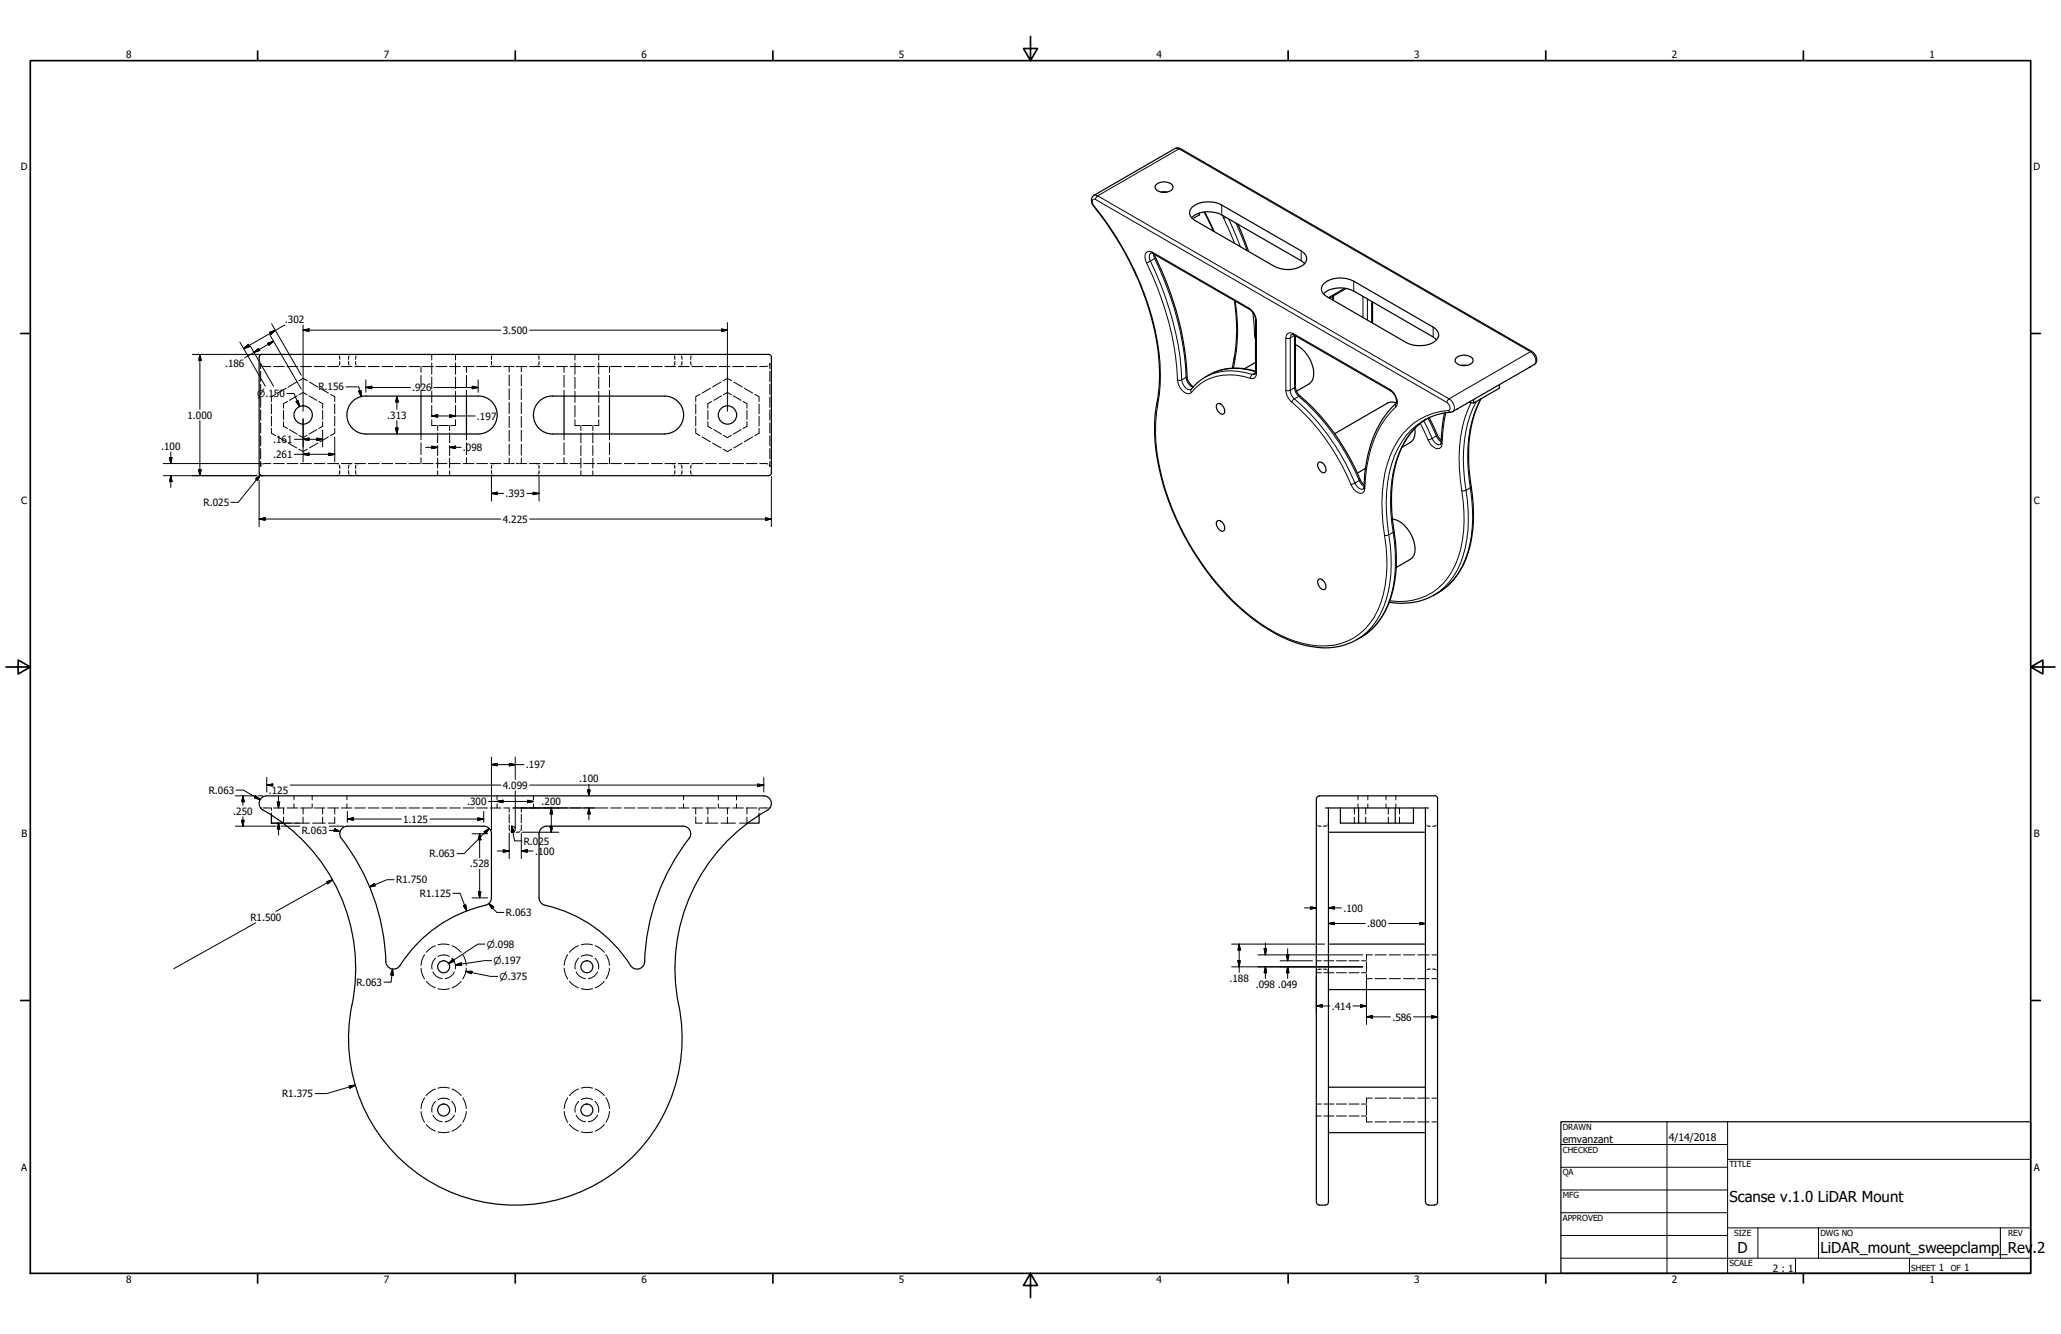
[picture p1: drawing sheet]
<svg xmlns="http://www.w3.org/2000/svg" width="864mm" height="559mm" viewBox="0 0 864 559" stroke-linecap="round" stroke-linejoin="round" font-family="sans-serif">
<!-- layer: Hidden (ANSI) -->
<g fill="none" stroke="#000" stroke-width=".42">
<path d="M109.2 155.5v4.3M109.5 152.9l-.3-.6v2.1M110 153.4l.9 .1M111.1 153.5h2.4M114.6 153.5h4.5M120.3 153.5h4.5M125.2 159.5l1.8-1 1.8 1M125.9 153.5h4.6M131.6 153.5h4.5M137.3 153.5h4.6M141.1 148.5l.6 .1M141.7 153.4l-.6 .1"/>
<path d="M142.2 149.1l.2 1.5M142.4 151.4l-.2 1.5M143 153.5h4.5M146 151.4l.2 1.5M146.2 149.1l-.2 1.5M146.7 153.4l.6 .1M147.3 148.5l-.6 .1M148.7 153.5h4.5M149 151.4l.2 1.5M149.2 149.1l-.2 1.5M149.7 153.4l.6 .1M150.3 148.5l-.6 .1"/>
<path d="M154.3 153.5h4.6M160 153.5h4.5M165.7 153.5h4.5M171.4 153.5h4.5M176.4 153.5v2.5M176.4 157.2v5M177 153.5h4.5M180.9 148.5v2.3M180.9 152v4.8M180.9 158v4.8M182.7 153.5h4.6M188.4 153.5h4.5"/>
<path d="M190.9 148.5v2.3M190.9 152v4.8M190.9 158v4.8M194.1 153.5h4.5M195.5 153.5v2.5M195.5 157.2v5M199.7 153.5h4.6M205.4 153.5h4.5M205.9 151.4l.2 1.5M206.1 149.1l-.2 1.5M206.6 153.4l.6 .1M207.2 148.5l-.6 .1"/>
<path d="M211.1 153.5h2.7M213.4 153.5v2.3M213.4 157v4.7M214.2 153.5h1.3M216.3 153.5h1.3M218 153.5h2.7M218.4 153.5v2.3M218.4 157v4.7M221.9 153.5h4.5M224.6 148.5l.6 .1M225.2 153.4l-.6 .1M225.7 149.1l.2 1.5"/>
<path d="M225.9 151.4l-.2 1.5M227.5 153.5h4.6M233.2 153.5h4.5M236.3 153.5v2.5M236.3 157.2v5M238.9 153.5h4.5M240.9 148.5v2.3M240.9 152v4.8M240.9 158v4.8M244.5 153.5h4.6M250.3 153.5h4.5M250.9 148.5v2.3"/>
<path d="M250.9 152v4.8M250.9 158v4.8M255.4 153.5v2.5M255.4 157.2v5M255.9 153.5h4.5M261.6 153.5h4.5M267.3 153.5h4.5M272.9 153.5h4.6M278.6 153.5h4.5M281.5 148.5l.6 .1M282.1 153.4l-.6 .1M282.6 149.1l.2 1.5"/>
<path d="M282.8 151.4l-.2 1.5M284.3 153.5h4.5M284.5 148.5l.6 .1M285.1 153.4l-.6 .1M285.6 149.1l.2 1.5M285.8 151.4l-.2 1.5M289.4 151.4l.2 1.5M289.6 149.1l-.2 1.5M289.9 153.5h4.6M290.1 153.4l.6 .1M290.7 148.5l-.6 .1M295.7 153.5h4.5"/>
<path d="M301.3 153.5h4.6M303 159.5l1.8-1 1.8 1M307 153.5h4.5M312.7 153.5h4.5M318.3 153.5h2.4M321.8 153.4l-.9 .1M322.3 152.9l.3-.6v2.1M322.6 155.5v4.3M109.2 160.9v4.3M109.2 166.3v4.3M109.2 171.7v4.3M109.2 177.1v4.3"/>
<path d="M113.7 179.5v2l1.8 1M113.7 169.2v4.2M113.7 174.4v4M115.5 165.2l-1.8 1v2M118.8 172v3.7M118.8 176.7v1.9l1.7 .9M120 162.6l-3.6 2.1M120.5 168.1l-1.7 1v1.9M121.3 180l3.2 1.9M124.3 160l-3.5 2.1M124.5 165.8l-3.2 1.9M125.3 165.4l1.7-1 1.7 1"/>
<path d="M129.5 165.8l3.2 1.9M129.7 160l3.5 2.1M132.7 180l-3.2 1.9M133.5 168.1l1.7 1v1.9M134 162.6l3.6 2.1M135.2 172v3.7M135.2 176.7v1.9l-1.7 .9M138.5 165.2l1.8 1v2M140.3 179.5v2l-1.8 1M140.3 169.2v4.2M140.3 174.4v4M176.4 163.4v2.5"/>
<path d="M180.9 175.8v2.4h2M180.9 163.9v4.8M180.9 169.9v4.7M183.4 178.2v2.1M183.9 178.2h4M188.4 178.2v2.1M190.9 175.8v2.4h-2M190.9 163.9v4.8M190.9 169.9v4.7M195.5 163.4v2.5M213.4 162.8v4.6M213.4 168.6v4.6"/>
<path d="M213.4 174.4v4.7M218.4 162.8v4.6M218.4 168.6v4.6M218.4 174.4v4.7M236.3 163.4v2.5M240.9 175.8v2.4h2M240.9 163.9v4.8M240.9 169.9v4.7M243.4 178.2v2.1M243.9 178.2h4M248.4 178.2v2.1M250.9 175.8v2.4h-2"/>
<path d="M250.9 163.9v4.8M250.9 169.9v4.7M255.4 163.4v2.5M291.5 179.5v2l1.8 1M291.5 169.2v4.2M291.5 174.4v4M293.3 165.2l-1.8 1v2M296.6 172v3.7M296.6 176.7v1.9l1.7 .9M297.8 162.6l-3.6 2.1M298.3 168.1l-1.7 1v1.9M299.1 180l3.2 1.9"/>
<path d="M302.1 160l-3.5 2.1M302.3 165.8l-3.2 1.9M303.1 165.4l1.7-1 1.7 1M307.3 165.8l3.2 1.9M307.5 160l3.5 2.1M310.5 180l-3.2 1.9M311.3 168.1l1.7 1v1.9M311.8 162.6l3.6 2.1M313 172v3.7M313 176.7v1.9l-1.7 .9M316.3 165.2l1.8 1v2M318.1 169.2v4.2"/>
<path d="M318.1 174.4v4M318.1 179.5v2l-1.8 1M322.6 160.9v4.3M322.6 166.3v4.3M322.6 171.7v4.3M322.6 177.1v4.3M109.2 193.3v2.2l.3-.7M109.2 182.5v4.3M109.2 187.9v4.3M110.9 194.2l-.9 .2M111.1 194.2h2.4M114.6 194.2h4.5"/>
<path d="M116.4 183l3.6 2.1M120.3 194.2h4.5M120.8 185.6l3.5 2M125.2 188.2l1.8 1 1.8-1M125.3 182.4l1.7 .9 1.7-.9M125.9 194.2h4.6M131.6 194.2h4.5M133.2 185.6l-3.5 2M137.3 194.2h4.6M137.6 183l-3.6 2.1M141.1 194.2l.6 .1M141.7 199.1l-.6 .2"/>
<path d="M142.2 194.8l.2 1.5M142.4 197.1l-.2 1.5M143 194.2h4.5M146 197.1l.2 1.5M146.2 194.8l-.2 1.5M146.7 199.1l.6 .2M147.3 194.2l-.6 .1M148.7 194.2h4.5M149 197.1l.2 1.5M149.2 194.8l-.2 1.5M149.7 199.1l.6 .2M150.3 194.2l-.6 .1"/>
<path d="M154.3 194.2h4.6M160 194.2h4.5M165.7 194.2h4.5M171.4 194.2h4.5M176.4 181.8v2.5M176.4 185.5v4.9M176.4 191.7v2.5M177 194.2h4.5M182.7 194.2h4.6M183.4 181.4v4.1M183.4 186.6v4.2M183.4 191.9v4.2"/>
<path d="M183.4 197.2v2.1M188.4 194.2h4.5M188.4 181.4v4.1M188.4 186.6v4.2M188.4 191.9v4.2M188.4 197.2v2.1M194.1 194.2h4.5M195.5 181.8v2.5M195.5 185.5v4.9M195.5 191.7v2.5M199.7 194.2h4.6M205.4 194.2h4.5"/>
<path d="M205.9 197.1l.2 1.5M206.1 194.8l-.2 1.5M206.6 199.1l.6 .2M207.2 194.2l-.6 .1M211.1 194.2h2.7M213.4 180.2v4.6M213.4 186.1v4.6M213.4 191.8v2.4M214.2 194.2h1.3M216.3 194.2h1.3M218 194.2h2.7M218.4 180.2v4.6"/>
<path d="M218.4 186.1v4.6M218.4 191.8v2.4M221.9 194.2h4.5M224.6 194.2l.6 .1M225.2 199.1l-.6 .2M225.7 194.8l.2 1.5M225.9 197.1l-.2 1.5M227.5 194.2h4.6M233.2 194.2h4.5M236.3 181.8v2.5M236.3 185.5v4.9M236.3 191.7v2.5"/>
<path d="M238.9 194.2h4.5M243.4 181.4v4.1M243.4 186.6v4.2M243.4 191.9v4.2M243.4 197.2v2.1M244.5 194.2h4.6M248.4 181.4v4.1M248.4 186.6v4.2M248.4 191.9v4.2M248.4 197.2v2.1M250.3 194.2h4.5M255.4 181.8v2.5"/>
<path d="M255.4 185.5v4.9M255.4 191.7v2.5M255.9 194.2h4.5M261.6 194.2h4.5M267.3 194.2h4.5M272.9 194.2h4.6M278.6 194.2h4.5M281.5 194.2l.6 .1M282.1 199.1l-.6 .2M282.6 194.8l.2 1.5M282.8 197.1l-.2 1.5M284.3 194.2h4.5"/>
<path d="M284.5 194.2l.6 .1M285.1 199.1l-.6 .2M285.6 194.8l.2 1.5M285.8 197.1l-.2 1.5M289.4 197.1l.2 1.5M289.6 194.8l-.2 1.5M289.9 194.2h4.6M290.1 199.1l.6 .2M290.7 194.2l-.6 .1M294.2 183l3.6 2.1M295.7 194.2h4.5M298.6 185.6l3.5 2"/>
<path d="M301.3 194.2h4.6M303 188.2l1.8 1 1.8-1M303.1 182.4l1.7 .9 1.7-.9M307 194.2h4.5M311 185.6l-3.5 2M312.7 194.2h4.5M315.4 183l-3.6 2.1M318.3 194.2h2.4M320.9 194.2l.9 .2M322.6 193.3v2.2l-.3-.7M322.6 182.5v4.3M322.6 187.9v4.3"/>
<path d="M109.2 338.5h.5M110.2 338.5h.7M111.1 338.5h2.4M113.7 338.5v1M114.6 338.5h4.5M118.8 338.5v2.5M120.3 338.5h4.5M123.2 333.4v1.7M123.2 336.7v1.8M125.9 338.5h4.6M127 338.5v2.5M130.8 333.4v1.7"/>
<path d="M130.8 336.7v1.8M131.6 338.5h4.5M135.2 338.5v2.5M137.3 338.5h4.6M140.3 338.5v2.5M143 338.5h4.5M145.4 333.4v1.7M145.4 336.7v1.8M148.7 338.5h4.5M154.3 338.5h4.6M160 338.5h4.5M165.7 338.5h4.5"/>
<path d="M171.4 338.5h4.5M177 338.5h4.5M182.7 338.5h4.6M188.4 338.5h4.5M194.1 338.5h4.5M199.7 338.5h4.6M205.4 338.5h4.5M208.3 333.4v1.7M208.3 336.7v1.8M211.1 338.5h2.3v1.7M220.7 338.5h-2.3v1.7M221.9 338.5h4.5"/>
<path d="M223.5 333.4v1.7M223.5 336.7v1.8M227.5 338.5h4.6M233.2 338.5h4.5M238.9 338.5h4.5M244.5 338.5h4.6M250.3 338.5h4.5M255.9 338.5h4.5M261.6 338.5h4.5M267.3 338.5h4.5M272.9 338.5h4.6M278.6 338.5h4.5"/>
<path d="M284.3 338.5h4.5M286.4 333.4v1.7M286.4 336.7v1.8M289.9 338.5h4.6M291.5 338.5v2.5M295.7 338.5h4.5M296.6 338.5v2.5M301 333.4v1.7M301 336.7v1.8M301.3 338.5h4.6M304.8 338.5v2.5M307 338.5h4.5"/>
<path d="M308.6 333.4v1.7M308.6 336.7v1.8M312.7 338.5h4.5M313 338.5v2.5M318.1 338.5v1M318.3 338.5h2.4M320.9 338.5h.7M322.1 338.5h.5M567.5 338.5v2.5M569 333.4v1.7M569 336.7v1.8M572.3 338.5v2.5"/>
<path d="M573.2 333.4v1.7M573.2 336.7v1.8M580.8 333.4v1.7M580.8 336.7v1.8M581.7 338.5v2.5M584.9 333.4v1.7M584.9 336.7v1.8M586.4 338.5v2.5M113.7 340.5v.9M118.6 344.8h3.3M118.8 342.3v2.5M123.6 344.8h6.1"/>
<path d="M127 342.3v2.5M131 344.8h5.3M135.2 342.3v2.5M140.3 342.3v2.5h-2.7M213.4 345.6l.2 2.4M213.4 341.1v3.6M214 348.4l1.5 .2M217.8 348.4l-1.5 .2M218.4 345.6l-.2 2.4M218.4 341.1v3.6M291.5 342.3v2.5h2.7M295.5 344.8h5.3"/>
<path d="M296.6 342.3v2.5M302.1 344.8h6.1M304.8 342.3v2.5M309.9 344.8h3.3M313 342.3v2.5M318.1 340.5v.9M551.6 344.8l.2 .6M552.2 345.9l1.5 .2M556 345.9l-1.5 .2M556.6 344.8l-.1 .6M567.5 342.3v2.5M572.3 342.3v2.5"/>
<path d="M581.7 342.3v2.5M586.4 342.3v2.5M597.3 344.8l.2 .6M597.9 345.9l1.5 .2M601.7 345.9l-1.4 .2M602.4 344.8l-.2 .6M177.9 399.9l-1.2 2.7-.3 1.8M182.4 396.2l-1.1 .4-2.7 2.3M183.5 395.8l1.4-.3 3.4 .3M189.4 396.2l1.1 .4 2.7 2.3M193.9 399.9l1.2 2.7 .3 1.8M237.9 399.9l-1.2 2.7-.3 1.8"/>
<path d="M242.4 396.2l-1.1 .4-2.7 2.3M243.5 395.8l1.4-.3 3.4 .3M249.4 396.2l1.1 .4 2.7 2.3M253.9 399.9l1.2 2.7 .3 1.8M575 400h-2.4v2M576.1 400h4.8M582.1 400h4.8M588.1 400h4.7M594 400h4.8M600 400h2.4M176.5 405.6a8.5 8.5 0 0 0 1.4 4.5M178.6 411a8.5 8.5 0 0 0 3.8 2.8"/>
<path d="M181.4 407.1a4.8 4.8 0 0 0 3.9 2.9M182.5 401.4a4.6 4.6 0 0 0-1.5 4.5M183.5 414.1a7.6 7.6 0 0 0 4.8 0M183.5 400.6a4.8 4.8 0 0 1 4.8 0M189.3 401.4a4.6 4.6 0 0 1 1.5 4.5M190.4 407.1a4.8 4.8 0 0 1-3.9 2.9M193.2 411l-1.9 1.8-1.9 1M195.4 405.6l-.6 2.7-.9 1.8M236.4 405.6l.6 2.7 .9 1.8M238.6 411l1.9 1.8 1.9 1M241.4 407.1a4.8 4.8 0 0 0 3.9 2.9M242.5 401.4a4.6 4.6 0 0 0-1.5 4.5"/>
<path d="M243.5 414.1a7.6 7.6 0 0 0 4.8 0M243.5 400.6a4.8 4.8 0 0 1 4.8 0M249.3 401.4a4.6 4.6 0 0 1 1.5 4.5M250.4 407.1a4.8 4.8 0 0 1-3.9 2.9M253.2 411a8.5 8.5 0 0 1-3.8 2.8M255.3 405.6a8.5 8.5 0 0 1-1.4 4.5M551.6 402.5h2.1M551.6 407.5h2.1M551.8 406.6l-.2 .6M553.7 406l-1.5 .1M554.5 406l1.5 .1M554.7 402.5h4.2"/>
<path d="M554.7 407.5h4.2M556.5 406.6l.1 .6M560 402.5h4.2M560 407.5h4.2M565.2 402.5h4.3M565.2 407.5h4.3M570.5 402.5h2.1M570.5 407.5h2.1M572.6 403v4M572.6 408v2h2.4M576.1 410h4.8M582.1 410h4.8"/>
<path d="M588.1 410h4.7M594 410h4.8M597.5 406.6l-.2 .6M599.4 406l-1.5 .1M600 410h2.4M600.3 406l1.4 .1M602.2 406.6l.2 .6M177.9 459.9l-1.2 2.7-.3 1.8M182.4 456.2l-1.1 .4-2.7 2.3M183.5 455.8l1.4-.3 3.4 .3M189.4 456.2l1.1 .4 2.7 2.3M193.9 459.9l1.2 2.7 .3 1.8"/>
<path d="M237.9 459.9l-1.2 2.7-.3 1.8M242.4 456.2l-1.1 .4-2.7 2.3M243.5 455.8l1.4-.3 3.4 .3M249.4 456.2l1.1 .4 2.7 2.3M253.9 459.9l1.2 2.7 .3 1.8M575 460h-2.4v2M576.1 460h4.8M582.1 460h4.8M588.1 460h4.7M594 460h4.8M600 460h2.4M176.5 465.6a8.5 8.5 0 0 0 1.4 4.5"/>
<path d="M178.6 471a8.5 8.5 0 0 0 3.8 2.8M181.4 467.1a4.6 4.6 0 0 0 3.9 2.8M182.5 461.3a4.9 4.9 0 0 0-1.5 4.6M183.5 474.2a9.1 9.1 0 0 0 4.8 0M183.5 460.6a4.8 4.8 0 0 1 4.8 0M189.3 461.3a4.9 4.9 0 0 1 1.5 4.6M190.4 467.1a4.6 4.6 0 0 1-3.9 2.8M193.2 471l-1.9 1.8-1.9 1M195.4 465.6l-.6 2.7-.9 1.8M236.4 465.6l.6 2.7 .9 1.8M238.6 471l1.9 1.8 1.9 1M241.4 467.1a4.6 4.6 0 0 0 3.9 2.8"/>
<path d="M242.5 461.3a4.9 4.9 0 0 0-1.5 4.6M243.5 474.2a9.1 9.1 0 0 0 4.8 0M243.5 460.6a4.8 4.8 0 0 1 4.8 0M249.3 461.3a4.9 4.9 0 0 1 1.5 4.6M250.4 467.1a4.6 4.6 0 0 1-3.9 2.8M253.2 471a8.5 8.5 0 0 1-3.8 2.8M255.3 465.6a8.5 8.5 0 0 1-1.4 4.5M551.6 462.5h2.1M551.6 467.5h2.1M554.7 462.5h4.2M554.7 467.5h4.2M560 462.5h4.2"/>
<path d="M560 467.5h4.2M565.2 462.5h4.3M565.2 467.5h4.3M570.5 462.5h2.1M570.5 467.5h2.1M572.6 463v4M572.6 468v2h2.4M576.1 470h4.8M582.1 470h4.8M588.1 470h4.7M594 470h4.8M600 470h2.4"/>
</g>
<!-- layer: Visible (ANSI) -->
<g fill="none" stroke="#000" stroke-width=".51">
<path d="M484.4 77.4a4.8 4.8 0 0 1 7.1 .6 2.07 2.07 0 0 1-2 2.3 4.6 4.6 0 0 1-5.5-1.6zM486.5 80.5h2.5M499.6 86.7a11.9 11.9 0 0 1 12.3-.8l33.3 19.2a3.4 3.4 0 0 1 2.3 3.2 3.4 3.4 0 0 1-2.3 3.3 12.2 12.2 0 0 1-11.2 0l-33.2-19.2a3.3 3.3 0 0 1-1.2-5.7zM502.5 89.2v.8l-2.8 1.6M511.9 90a11.8 11.8 0 0 0-12.7 1.2M554.9 118.6a11.6 11.6 0 0 1 12.3-.8l33.3 19.2a3.4 3.4 0 0 1 2.3 3.3 3.4 3.4 0 0 1-2.3 3.2 12.8 12.8 0 0 1-11.2 0l-33.3-19.2a3.2 3.2 0 0 1-1.1-5.7zM554.5 123.1a11.5 11.5 0 0 1 12.7-1.2l33.3 19.3 1.5 1.1M321.9 148.5h-212.4l-.7 .4-.2 .8v48.3l.5 1 .8 .3h212M322 148.4l.7 .3 .6 1M323.2 149.7v48.3M526.1 151.8l-4.6 2.6M542.8 144.3a14 14 0 0 1 7.6 13.7l-.4 1.2-1.5 1.6-5.3 3.1"/>
<path d="M610.1 150a4.9 4.9 0 0 1 7.1 .6 3.3 3.3 0 0 1-4.3 2.6 2.95 2.95 0 0 1-3.2-2.6zM612.2 153h2.5M153.3 165.9h47M153.3 165.9a8 8 0 0 0-7.9 7.9 8 8 0 0 0 7.9 8M176.4 165.9v15.9M195.5 165.9v15.9M200.4 165.9a8 8 0 0 1 7.9 7.9 8 8 0 0 1-7.9 8M231.5 165.9a8 8 0 0 0-8 7.9 8 8 0 0 0 8 8h47a7.9 7.9 0 0 0 7.9-7.9 7.9 7.9 0 0 0-7.9-8h-47M236.3 165.9v15.9M255.4 165.9v15.9M510.2 169.1a2.89 2.89 0 0 1 2.5 4.3 2.99 2.99 0 0 1-2.9-3.9zM585.1 168.8a4.3 4.3 0 0 0-3.7 0l-22.2 12.9"/>
<path d="M592.8 179.5a6 6 0 0 1-1.9 5.9l-3.5 2M617.5 167.4v1.4M628.3 161.1v1.5l-10.8 6.2-2.1-.3M153.3 181.8h47M323.3 198l-.3 .7-1 .6M552.6 193.6a2.89 2.89 0 0 1 2.5 4.3 2.89 2.89 0 0 1-2.5-4.3zM572.1 196.2l-3.3 2M509.8 218.6l.4-.5a2.86 2.86 0 0 1 2.5 4.3 3.1 3.1 0 0 1-2.9-3.8zM583.4 217.4a12.8 12.8 0 0 1 9.4 10.9 5.6 5.6 0 0 1-1.9 6l-5.9 3.4M552.6 242.6a2.92 2.92 0 0 1 2.5 4.4 2.92 2.92 0 0 1-2.5-4.4zM110.2 339.4a3.2 3.2 0 0 1-1.5-3.6 3.2 3.2 0 0 1 3.1-2.4h208.2a3.2 3.2 0 0 1 3.1 2.4 3.2 3.2 0 0 1-1.5 3.6 76.5 76.5 0 0 0-36.6 85 69.9 69.9 0 0 1-70.8 80.4 69.9 69.9 0 0 1-66.7-83.8M110.2 339.3a76.2 76.2 0 0 1 37.3 81.7"/>
<path d="M551.6 334.6v169M552.8 333.4l48.3-.1 .8 .3 .5 1M552.9 333.4l-.8 .2-.5 1M555.4 338.5h43.2M556.6 338.5v165.1l-.5 .9-.7 .3M561.7 338.5v6.3h7.6M569.3 338.5v6.3h23v-6.3M584.6 338.5v6.3M597.3 338.5v165.1l.6 .9 .7 .3M602.4 334.6v169l-.5 .9-.8 .3M113.7 341.4v3.4h4.9M145.5 346.1h57.2a3.2 3.2 0 0 1 3.2 3.1v26.9l-.2 1.2-.7 1a5.7 5.7 0 0 1-3.7 1.4 57.7 57.7 0 0 0-34.1 25.2 3.2 3.2 0 0 1-3.4 .9 3.2 3.2 0 0 1-2.1-2.9 88.8 88.8 0 0 0-18.6-51.7"/>
<path d="M145.6 346.1a3.2 3.2 0 0 0-2.9 1.8 3.2 3.2 0 0 0 .3 3.3M286.2 346.1a3.2 3.2 0 0 1 2.9 1.8 3.2 3.2 0 0 1-.3 3.3M286.3 346.1h-57.2a3.2 3.2 0 0 0-3.2 3.2v26.8l.2 1.2 .7 1 1.6 .9M288.8 351.2a91 91 0 0 0-18.9 52.8 3.2 3.2 0 0 1-5.7 .5 57.1 57.1 0 0 0-35.8-25.3M318.1 341.4v3.4h-4.9M556.6 348.6h40.7M556.6 395.5h40.7M556.6 414.5h40.7M556.6 455.4h40.7M556.6 474.5h40.7M551.6 503.5l.3 .8 1 .5M552.8 504.8h2.6"/>
<path d="M598.6 504.8h2.5"/>
<circle cx="127" cy="173.8" r="3.8"/>
<circle cx="304.8" cy="173.8" r="3.8"/>
<circle cx="185.9" cy="405" r="2.51"/>
<circle cx="245.9" cy="405" r="2.51"/>
<circle cx="185.9" cy="465" r="2.51"/>
<circle cx="245.9" cy="465" r="2.51"/>
</g>
<!-- layer: Visible Narrow (ANSI) -->
<g fill="none" stroke="#000" stroke-width=".42">
<path d="M492.4 62.2l1.6 .2M494 62.4l147.3 84.9-34.1 19.8M494 62.4l-34.1 19.6M494.7 62.3l-.7 .1M458.3 81.9l1.6 .1M458.3 86.2v.2M459 83.6h-1a2.25 2.25 0 0 0 .3 2.6 122.8 122.8 0 0 1 27.8 66.1 76.1 76.1 0 0 1-1.5 20.9 87.9 87.9 0 0 0 8.8 45 105.9 105.9 0 0 0 37.4 44.7 42.3 42.3 0 0 0 27.9 7.4 25.1 25.1 0 0 0 19.9-17.8 57.4 57.4 0 0 0 1.5-28.3M459 83.6l147.3 85M459.9 82l-.9 1.6M459.9 82l147.3 85.1M504.8 88.8l4 8.2M511.9 85.9v4.1"/>
<path d="M512.3 90.2l.5 1.2M512.8 91.4l4.5 10.6M513.7 91.1l-.9 .3M514.9 91.7l4.8 11.7M517.9 93.5l4.6 11.5M482.2 106a2.36 2.36 0 0 0-.2 3.3l-1.6 .8M482.9 105.7a2.02 2.02 0 0 0-2.4-.1 2.02 2.02 0 0 0-.8 2.3l.3 1.1a128.9 128.9 0 0 1 13.6 51.3 5.9 5.9 0 0 0 4.3 4.7l.8-.2a21.3 21.3 0 0 1 22.3-7.1l3 .8a1.83 1.83 0 0 0 2.5-2.1M482.9 105.7l.3 .5M482.9 105.7l40.4 23.3M483.4 106.4l.4 1.9-1.8 1a125.5 125.5 0 0 1 13.2 49.8l-1.8 .1M484.3 108l-.5 .3a126.3 126.3 0 0 1 13.2 49.8l-1.8 1a4.5 4.5 0 0 0 3.3 4.2l.5-.2M545.2 105.1v4.1"/>
<path d="M567.2 117.8v4.1M517.6 126.1a70.1 70.1 0 0 1-.1 24.6M523.3 129a6.7 6.7 0 0 1 3.2 5.5M523.3 129l.3 .6M525 130.9l.7 9.6M526.1 134l.4 .5M526.5 134.5v21.9M542 139.8l40.4 23.3M558.8 123.9v2M563.5 120.7l-6.8 4M571.1 124.2v8.8M573 125.2v8.8"/>
<path d="M574.7 126.3v8.8M600.5 137v4.2M497.4 157.6l-.1 .3a3.1 3.1 0 0 0 1.2 3.5l1.4 .8M517.1 149.9l.4 .8M517.5 150.7l-.6 3.5M525.7 140.5l.4 1.9M525.7 140.5l.4 .2M525.8 156.8l-.5 .2a25.4 25.4 0 0 0-20.3 1M526.1 155.7a24.4 24.4 0 0 0-19.3 1.3M526.1 156.1l-1.4 .7-.7 1.7M526.1 155.8l.4 .6M538.8 141.6v21.9"/>
<path d="M540.6 141.6v21.9M541.3 140.1l-.4 .4-.3 1.1M542.2 140.3a1.85 1.85 0 0 0-2.2-.8 1.85 1.85 0 0 0-1.2 2.1h1.8M542.4 140.5v21.9l-1.8 1.1M542.5 140.5l-1.9 1.1M641.3 153.6l-.2 .1M641.9 147.3h-.6a4.5 4.5 0 0 1 2 5l-.4 .4M484.8 168.6l.3 .8M499.1 163.1l.1 1.3M538.8 163.5h1.8M538.8 163.5a7 7 0 0 0 2.5 5l1.1-1.4a4.8 4.8 0 0 1-1.8-3.6M542.8 161.9l-.1 .3a3.3 3.3 0 0 0 1.5 3.9l-1.8 1a94.2 94.2 0 0 1 25.4 35.2l-1.7 .6a92.4 92.4 0 0 0-24.8-34.4"/>
<path d="M544.8 165.9l-.6 .2a95 95 0 0 1 25.3 35.2l-1.7 1 .4 .9a2.88 2.88 0 0 0 3 1.6M582.7 163.7l-.3-.6a6.6 6.6 0 0 1 2.9 6.7l-.4 .6M585 169l-.4 .9 .3 .5a41.8 41.8 0 0 0-12.3 25.6l-.7 8.5M596.6 176.2l3.5 7.4-1.7 .7-3.3-7M596.6 176.1a32.2 32.2 0 0 0-14.4 22 69.9 69.9 0 0 0-.3 25.9l-1.8 .2M597.5 175.6a32.8 32.8 0 0 0-13.7 21.9 73.2 73.2 0 0 0 0 25.5l-1.9 1a54.5 54.5 0 0 1-3.5 33.3 25.3 25.3 0 0 1-9.9 10.7M598.4 175.1l3.5 7.5-1.8 1a3.3 3.3 0 0 0 3.5 2.6M605.8 172.9l-1.3 8.5-.2 4.5M606.3 168.6a2.04 2.04 0 0 1 .6 3.4 27.7 27.7 0 0 0-24.4 18.8 65.1 65.1 0 0 0-2.4 33.4M606.9 172l1 .7M607.2 167.1a4.4 4.4 0 0 1 2 4.9l-.4 .4M607.2 167.1l-.9 1.5"/>
<path d="M610.8 171.2l-.2 .2M616.4 168.7a57 57 0 0 0-4.5 32.1l.6 4.7M618.6 168.2a54.6 54.6 0 0 0-4.9 32.8l.6 4.4-1.8 .1M620.4 167.1a52.4 52.4 0 0 0-5.3 28.6l1 8.6-1.8 1.1a55.6 55.6 0 0 1-3.6 33.2 26.5 26.5 0 0 1-9.9 10.7M598.4 184.3a4.8 4.8 0 0 0 4.7 3.6 1.81 1.81 0 0 0 .8-2.6M602.3 182.2l-.4 .4 .5 1 1.5 1.4M566.1 202.9a4.8 4.8 0 0 0 4.6 3.7l.7-.5 .5-1.6M569.9 200.9l-.4 .4 .5 .9 1.6 1.5M571.6 204l.3 .5M612.5 205.5a55.4 55.4 0 0 1-2.6 31 24.7 24.7 0 0 1-27.5 15.2M616.5 203.8l-.4 .5a57.9 57.9 0 0 1-2.2 30.4 27 27 0 0 1-11.3 13.6M584.1 222.5l-.3 .5a57.9 57.9 0 0 1-2.3 30.4 27 27 0 0 1-11.2 13.6"/>
</g>
<g fill="none" stroke="#000" stroke-width=".51">
<path d="M504.6 88.8l3.9 8M511.9 90l33.3 19.2 1.5 1.2M518.7 93.9l4.5 11.4M482.2 106l1 .2 40.4 23.4a6 6 0 0 1 2.5 4.4v22.3l-.3 .5M483.8 106.6a138.8 138.8 0 0 1 13.5 48.1l.1 2.9a5.7 5.7 0 0 0 2.7 4.4M517.3 125.9a77.8 77.8 0 0 1-.9 28.3M558.4 124.1v1.6M564.1 120.8l-7.1 4.1M575.1 126.5v8.8M526.1 155.4a24.5 24.5 0 0 0-27.1 7.7M541.3 140.1l.9 .2 40.5 23.4a5 5 0 0 1 2.3 5.3 44.7 44.7 0 0 0-13.1 29.4l-.3 5.6-.4 .8M542.8 140.7v21.2a5.6 5.6 0 0 0 2 4 98.6 98.6 0 0 1 25.9 36.3l.9 1"/>
<path d="M640.7 153.9l.4-.2a3.5 3.5 0 0 0 2.8-2.4l-.4-2.3-1.6-1.7-147.2-85a2.07 2.07 0 0 0-2.3-.1l-34.1 19.7a3.1 3.1 0 0 0 0 4.5 122.1 122.1 0 0 1 27.2 63.2 72.6 72.6 0 0 1-1.4 23.2 91.7 91.7 0 0 0 10.6 48.6 105.4 105.4 0 0 0 35.6 41.6 44.6 44.6 0 0 0 28.6 8.1 29.3 29.3 0 0 0 24.1-21.4 60.2 60.2 0 0 0 1.1-27.2 61 61 0 0 1 3.1-34.7 28.2 28.2 0 0 1 10.3-12.2M641.3 153.6l-30.7 17.8a7.9 7.9 0 0 1-5.7 1.6l-2.9 .7-5.4 2.4M598.9 174.9l3.7 8 1.3 1.6M605.3 173l-1.7 13.2M620.6 167a54.9 54.9 0 0 0-4.8 31.4 80.2 80.2 0 0 1 .3 29.7 29.4 29.4 0 0 1-33.9 24.2"/>
</g>
<!-- layer: Border (ANSI) -->
<g fill="none" stroke="#000" stroke-width=".7">
<path d="M431.8 15.2v10.2l-2.9-5.1h5.8l-2.9 5.1M12.7 25.4h838.2v508h-838.2zM107.9 21.3v4.1M215.9 21.3v4.1M323.8 21.3v4.1M539.8 21.3v4.1M647.7 21.3v4.1M755.6 21.3v4.1M8.6 139.7h4.1M850.9 139.7h4.1M2.5 279.4h10.2l-5.1-2.9v5.8l5.1-2.9M850.9 279.4l5.1 2.9v-5.8l-5.1 2.9h10.2"/>
<path d="M8.6 419.1h4.1M850.9 419.1h4.1M107.9 533.4v4.1M215.9 533.4v4.1M323.8 533.4v4.1M431.8 533.4l2.9 5.1h-5.8l2.9-5.1v10.2M539.8 533.4v4.1M647.7 533.4v4.1M755.6 533.4v4.1"/>
</g>
<!-- layer: Title (ANSI) -->
<g fill="none" stroke="#000" stroke-width=".42">
<path d="M654 479.4h69.9M698.5 469.9v63.5M723.9 469.9v63.5M654 488.9h69.9M654 498.5h69.9M723.9 485.6h127M654 508h69.9M654 517.5h69.9M723.9 514.3h127M736.6 514.3v12.7M762 514.3v12.7M838.2 514.3v12.7"/>
<path d="M654 527h196.9M752.3 527v6.4M800.1 527v6.4"/>
</g>
<path d="M654 469.9h196.9v63.5h-196.9z" fill="none" stroke="#000" stroke-width=".51"/>
<!-- layer: Dimension (ANSI) -->
<g fill="none" stroke="#000" stroke-width=".42">
<path d="M113 139.2l2.4-.8-1.9 1.7zM113.8 135.6l12.4 21.6M119.3 136.1l-17.2 10M127 138.3l2.5-.5v1zM127 138.3h82.9M127 136.1v36.2M221.9 138.3h82.9M302.3 137.8l2.5 .5-2.5 .5zM304.8 135.1v37.2M80.6 148.5h29.6M83.8 148.5l.5 2.4h-1zM83.8 148.5v22.9"/>
<path d="M100.5 143.3l10.7 18.5M102.1 146.1l1.9-1.8 .5 .9zM104.8 144.9l9.8 16.9M106.4 147.6l1.9-1.6 .5 .8zM112.2 143.8l2.4-.9-1.9 1.7zM113 140.2l13.2 22.8M114.6 142.9l-12.1 7M153.3 159.1v5.2M200.3 159.1v5.2M83.8 176.2v23.1M120.2 164.8h3l2.3 5.5M124.1 168.2l.9-.4 .5 2.5z"/>
<path d="M127 175.5v18M145 162.1h5.4l1 4M150.3 163.8l1-.2 .1 2.5zM153.3 162.3l2.5-.5v1zM153.3 162.3h18.7M165.8 179.3h1l-.5 2.5zM166.3 165.9l.5 2.5h-1zM166.3 165.9v5.5M166.3 176.2v5.6M180.9 174.2l2.5-.5v1.1zM180.9 174.2h18.2M181.7 162.3h18.6"/>
<path d="M188.4 173.7l2.5 .5-2.5 .6zM197.9 161.8l2.4 .5-2.4 .5zM68.4 199.3h39.2M68.4 194.2h41.2M71.1 191.6h1l-.5 2.6zM71.6 199.3l.5 2.4h-1zM71.6 189.3v4.9M71.6 199.3v4.9M83.3 196.7h1l-.5 2.6zM109 198.9l-9.2 11.5h-3M109.2 199.3h1M123.4 184h11.8"/>
<path d="M123.4 190.3h16.9M127 184l2.5-.5v1zM127 190.3l2.5-.5v1zM132.7 183.5l2.5 .5-2.5 .5zM135.2 180.1v7.1M137.8 189.8l2.5 .5-2.5 .5zM140.3 183.1v10.4M178.4 187.4h5M180.9 186.9l2.5 .5-2.5 .5zM188.4 187.4l2.5-.5v1zM188.4 187.4h4.8M205.9 199.6v10.3"/>
<path d="M225.9 199.6v10.3M323.2 199.6v21M107.1 200.6l1.9-1.7-1.1 2.3zM108.6 217.4l2.5-.5v1zM108.6 217.4h101.3M108.6 201.2v19.4M205.9 206.7l2.5-.5v1zM205.9 206.7h5.1M220.8 206.7h5.1M221.9 217.4h101.3M223.4 206.2l2.5 .5-2.5 .5zM320.7 216.9l2.5 .5-2.5 .5z"/>
<path d="M205.9 317.1v30.6M213.4 319.8l2.5 .5-2.5 .5zM215.9 317.1v9.4M98.6 333.4h8.6M98.9 331h3.1l7 4M101.8 333.4l.5 2.5h-1zM101.8 333.4v3.9M107.1 333.3l1.9 1.7-2.4-.8zM108.2 333.4h2M111.8 328.9h.1M111.8 325.7v6.1M112.3 328.8l2-.4v.4"/>
<path d="M116.2 336h1l-.5 2.5zM116.7 333.6v4.9M121.6 328.9h88.3M145.5 339.9v4.6M202.7 339.9v4.6M204.7 335.7h18.8M205.9 320.3l2.5-.5v1zM205.9 320.3h13.6M208.3 335.7l2.5-.5v1zM214.9 338.5h35M215.9 331.3v15.7M221 335.2l2.5 .5-2.5 .5z"/>
<path d="M221.9 328.9h98.1M231 338.5l.5 2.4h-1zM231 338.1v10.5M246.3 330.9h1l-.5 2.5zM246.8 338.5l.5 2.4h-1zM246.8 328.5v4.9M246.8 338.5v5M317.5 328.4l2.5 .5-2.5 .5zM320 325.7v6.1M98.6 346.1h17.2M101.3 343.6h1l-.5 2.5zM101.8 342.1v4"/>
<path d="M113.5 344.8h11.9M116.7 344.8l.5 2.5h-1zM116.7 344.8v5M117.7 346.1h7.9M138 347.9h3l-.9-.3 2.4 .8M138 346.1h6M140.3 347.1l2.2 1.3-2.5-.3zM145.5 343.1l2.6-.5v1zM145.5 343.1h22.6M180.1 343.1h22.6M197.8 349.2h6M200.2 342.6l2.5 .5-2.5 .5z"/>
<path d="M201 349.2l.5 2.6h-1zM201 349.2v10.1M202.8 348.4l2.2-1.4-1.4 2.1zM204.1 349.2h.2M205 347l-10.5 10.6h-3M208.3 356.5h5.1M210.9 356l2.5 .5-2.5 .5zM213.4 348.9v10.8M214.3 346.1a1.24 1.24 0 0 1 1.4 .5 1.24 1.24 0 0 1-.1 1.5M214.4 346.1l1 2.3-1 .3zM214.4 346.1l1.2 6.1h3.1M218.4 356.5l2.5-.5v1z"/>
<path d="M218.4 356.5h5M218.4 348.9v10.8M218.8 348.6h15.4M230.5 346.1h1l-.5 2.5zM136.9 369.3l2.4-.7-1.9 1.6zM139.3 368.6l-23.7 13.2M154.9 371.5l2.1-1.4 .4 .9zM165.2 368.5h-3l-7.3 3M189.7 374.2h3.1l2.8 7.4M194.2 379.4l.9-.4 .5 2.6zM197.8 376.1h6.5M200.5 373.6h1l-.5 2.5z"/>
<path d="M201 364.1v12M204.9 378.5l2 1.5-.8 .7zM204.9 378.5l3.3 3.7h2.9M549.1 379.9l2.5 .4-2.5 .5zM107.1 386.6l-34.3 19.2M203.2 395.5h-3l-12.2 8.1M516.1 395.5h39M519.2 395.5l.5 2.5h-1zM519.2 395.5v11.9M527 400h44M529.7 397.4h1l-.5 2.6zM530.2 395v5"/>
<path d="M539.1 400h1l-.5 2.5zM539.6 397.4v5.1M546.5 380.3h5.1M556.6 386.8l2.5-.4v.9zM556.6 380.3l2.5-.4v.9zM556.6 380.3h5.5M556.6 386.8h15.5M581.9 386.8h15.4M594.8 386.4l2.5 .4-2.5 .5zM164.5 406l.2 2.5-1-.1zM164.5 406l-.6 5.4h-3M188 403.6l1.8-1.8 .6 .9z"/>
<path d="M190.8 404.2l2.4-.8 .2 1zM195.2 406.9h2.6l-.3 1zM195.2 406.9l10.3 2.1h3M206 402.4h-3l-12.2 1.8M516.1 405h54.9M518.7 402.5h1l-.5 2.5zM530.2 405l.5 2.5h-1zM530.2 405v4.9M536.4 402.5h13.6M539.6 405l.5 2.5h-1zM539.6 405v4.9M551.6 409.1v15.5"/>
<path d="M572.6 409.1v20M602.4 411.5v17.6M551.6 421.4l2.4-.5v1zM551.6 421.4h5.6M566.9 421.4h5.7M570.1 420.9l2.5 .5-2.5 .5zM572.6 426l2.5-.6v1.1zM572.6 426h10M592.3 426h10.1M599.9 425.4l2.5 .6-2.5 .5zM146.3 454.8l2.5-.2-2.2 1.2zM148.8 454.6l-11.9 3.5h-4.9"/>
</g>
<g fill="#000" stroke="#000" stroke-width=".42">
<path d="M127 138.3l2.5-.5zM127 138.3l2.5-.5v1zM302.3 138.8l2.5-.5zM302.3 137.8l2.5 .5-2.5 .5zM83.8 148.5l.5 2.4zM83.8 148.5l.5 2.4h-1zM102.1 146.1l1.9-1.8zM102.1 146.1l1.9-1.8 .5 .9zM106.4 147.6l1.9-1.6zM106.4 147.6l1.9-1.6 .5 .8zM112.7 144.6l1.9-1.7zM112.2 143.8l2.4-.9-1.9 1.7z"/>
<path d="M113.5 140.1l1.9-1.7zM113 139.2l2.4-.8-1.9 1.7zM124.1 168.2l1.4 2.1zM124.1 168.2l.9-.4 .5 2.5zM150.3 163.8l1.1 2.3zM150.3 163.8l1-.2 .1 2.5zM153.3 162.3l2.5-.5zM153.3 162.3l2.5-.5v1zM165.8 179.3l.5 2.5zM165.8 179.3h1l-.5 2.5zM166.3 165.9l.5 2.5zM166.3 165.9l.5 2.5h-1z"/>
<path d="M180.9 174.2l2.5-.5zM180.9 174.2l2.5-.5v1.1zM188.4 174.8l2.5-.6zM188.4 173.7l2.5 .5-2.5 .6zM197.9 162.8l2.4-.5zM197.9 161.8l2.4 .5-2.4 .5zM71.1 191.6l.5 2.6zM71.1 191.6h1l-.5 2.6zM83.3 196.7l.5 2.6zM83.3 196.7h1l-.5 2.6zM127 184l2.5-.5zM127 184l2.5-.5v1z"/>
<path d="M127 190.3l2.5-.5zM127 190.3l2.5-.5v1zM132.7 184.5l2.5-.5zM132.7 183.5l2.5 .5-2.5 .5zM137.8 190.8l2.5-.5zM137.8 189.8l2.5 .5-2.5 .5zM180.9 187.9l2.5-.5zM180.9 186.9l2.5 .5-2.5 .5zM188.4 187.4l2.5-.5zM188.4 187.4l2.5-.5v1zM71.6 199.3l.5 2.4zM71.6 199.3l.5 2.4h-1z"/>
<path d="M109 198.9l-1.1 2.3zM107.1 200.6l1.9-1.7-1.1 2.3zM108.6 217.4l2.5-.5zM108.6 217.4l2.5-.5v1zM205.9 206.7l2.5-.5zM205.9 206.7l2.5-.5v1zM223.4 207.2l2.5-.5zM223.4 206.2l2.5 .5-2.5 .5zM320.7 217.9l2.5-.5zM320.7 216.9l2.5 .5-2.5 .5zM205.9 320.3l2.5-.5zM205.9 320.3l2.5-.5v1z"/>
<path d="M101.8 333.4l.5 2.5zM101.8 333.4l.5 2.5h-1zM106.6 334.2l2.4 .8zM107.1 333.3l1.9 1.7-2.4-.8zM111.8 328.9l2.5-.5zM111.8 328.9l2.5-.5v1zM116.2 336l.5 2.5zM116.2 336h1l-.5 2.5zM208.3 335.7l2.5-.5zM208.3 335.7l2.5-.5v1zM213.4 320.8l2.5-.5zM213.4 319.8l2.5 .5-2.5 .5z"/>
<path d="M221 336.2l2.5-.5zM221 335.2l2.5 .5-2.5 .5zM246.3 330.9l.5 2.5zM246.3 330.9h1l-.5 2.5zM317.5 329.4l2.5-.5zM317.5 328.4l2.5 .5-2.5 .5zM101.3 343.6l.5 2.5zM101.3 343.6h1l-.5 2.5zM116.7 344.8l.5 2.5zM116.7 344.8l.5 2.5h-1zM140 348.1l2.5 .3zM140.3 347.1l2.2 1.3-2.5-.3z"/>
<path d="M145.5 343.1l2.6-.5zM145.5 343.1l2.6-.5v1zM200.2 343.6l2.5-.5zM200.2 342.6l2.5 .5-2.5 .5zM201 349.2l.5 2.6zM201 349.2l.5 2.6h-1zM205 347l-1.4 2.1zM202.8 348.4l2.2-1.4-1.4 2.1zM210.9 357l2.5-.5zM210.9 356l2.5 .5-2.5 .5zM214.4 346.1l1 2.3zM214.4 346.1l1 2.3-1 .3z"/>
<path d="M218.4 356.5l2.5-.5zM218.4 356.5l2.5-.5v1zM230.5 346.1l.5 2.5zM230.5 346.1h1l-.5 2.5zM231 338.5l.5 2.4zM231 338.5l.5 2.4h-1zM246.8 338.5l.5 2.4zM246.8 338.5l.5 2.4h-1zM137.4 370.2l1.9-1.6zM136.9 369.3l2.4-.7-1.9 1.6zM154.9 371.5l2.1-1.4zM154.9 371.5l2.1-1.4 .4 .9z"/>
<path d="M194.2 379.4l1.4 2.2zM194.2 379.4l.9-.4 .5 2.6zM200.5 373.6l.5 2.5zM200.5 373.6h1l-.5 2.5zM204.9 378.5l2 1.5zM204.9 378.5l2 1.5-.8 .7zM556.6 380.3l2.5-.4zM556.6 380.3l2.5-.4v.9zM519.2 395.5l.5 2.5zM519.2 395.5l.5 2.5h-1zM529.7 397.4l.5 2.6zM529.7 397.4h1l-.5 2.6z"/>
<path d="M539.1 400l.5 2.5zM539.1 400h1l-.5 2.5zM549.1 380.8l2.5-.5zM549.1 379.9l2.5 .4-2.5 .5zM556.6 386.8l2.5-.4zM556.6 386.8l2.5-.4v.9zM594.8 387.3l2.5-.5zM594.8 386.4l2.5 .4-2.5 .5zM164.5 406l.2 2.5zM164.5 406l.2 2.5-1-.1zM188 403.6l1.8-1.8zM188 403.6l1.8-1.8 .6 .9z"/>
<path d="M190.8 404.2l2.4-.8zM190.8 404.2l2.4-.8 .2 1zM195.2 406.9h2.6zM195.2 406.9h2.6l-.3 1zM518.7 402.5l.5 2.5zM518.7 402.5h1l-.5 2.5zM530.2 405l.5 2.5zM530.2 405l.5 2.5h-1zM539.6 405l.5 2.5zM539.6 405l.5 2.5h-1zM551.6 421.4l2.4-.5zM551.6 421.4l2.4-.5v1z"/>
<path d="M570.1 421.9l2.5-.5zM570.1 420.9l2.5 .5-2.5 .5zM572.6 426l2.5-.6zM572.6 426l2.5-.6v1.1zM599.9 426.5l2.5-.5zM599.9 425.4l2.5 .6-2.5 .5zM146.6 455.8l2.2-1.2zM146.3 454.8l2.5-.2-2.2 1.2z"/>
</g>
<g font-size="6.3">
<text x="724.7" y="503.4">Scanse v.1.0 LiDAR Mount</text>
<text x="728.1" y="524.9">D</text>
<text x="762.8" y="525">LiDAR_mount_sweepclamp_Rev</text>
<text x="851.7" y="525">.2</text>
</g>
<g font-size="4.4">
<text x="654.8" y="478.6">emvanzant</text>
<text x="699.3" y="478">4/14/2018</text>
</g>
<g font-size="4.2">
<text x="52.8" y="24.4">8</text>
<text x="160.8" y="24.4">7</text>
<text x="268.7" y="24.4">6</text>
<text x="376.7" y="24.4">5</text>
<text x="484.6" y="24.4">4</text>
<text x="592.6" y="24.4">3</text>
<text x="700.5" y="24.4">2</text>
<text x="808.5" y="24.4">1</text>
<text x="8.8" y="71.4">D</text>
<text x="852" y="71.4">D</text>
<text x="119.4" y="135.3">.302</text>
<text x="210.7" y="139.8">3.500</text>
<text x="94.3" y="153.9">.186</text>
<text x="114.8" y="166.3">50</text>
<text x="133.4" y="163.6">R.156</text>
<text x="172.7" y="163.8">.926</text>
<text x="78.5" y="175.4">1.000</text>
<text x="162.2" y="175.4">.313</text>
<text x="199.8" y="175.8">.197</text>
<text x="114.4" y="185.5">.161</text>
<text x="67.5" y="188.4">.100</text>
<text x="114.4" y="191.8">.261</text>
<text x="194" y="188.9">.098</text>
<text x="211.8" y="208.2">.393</text>
<text x="8.9" y="211.1">C</text>
<text x="85.3" y="212">R.025</text>
<text x="852.2" y="211.1">C</text>
<text x="210.7" y="218.9">4.225</text>
<text x="220.3" y="321.8">.197</text>
<text x="242.7" y="327.6">.100</text>
<text x="87.4" y="332.5">R.063</text>
<text x="112.6" y="332.7">.125</text>
<text x="210.7" y="330.4">4.099</text>
<text x="97.7" y="341.2">.250</text>
<text x="195.7" y="337.2">.300</text>
<text x="226.9" y="337.2">.200</text>
<text x="168.9" y="344.6">1.125</text>
<text x="9" y="350.8">B</text>
<text x="126.4" y="349.4">R.063</text>
<text x="219.5" y="353.8">R.025</text>
<text x="852.2" y="350.8">B</text>
<text x="180" y="359.1">R.063</text>
<text x="224.2" y="358">.100</text>
<text x="196.9" y="363.2">.528</text>
<text x="166" y="370">R1.750</text>
<text x="176" y="375.7">R1.125</text>
<text x="212" y="383.7">R.063</text>
<text x="562.9" y="381.8">.100</text>
<text x="104.9" y="385.7">R1.500</text>
<text x="572.9" y="388.4">.800</text>
<text x="149.4" y="412.9">R.063</text>
<text x="515.2" y="411.3">.188</text>
<text x="526.2" y="413.8">.098 .049</text>
<text x="558" y="422.9">.414</text>
<text x="583.4" y="427.5">.586</text>
<text x="118.2" y="459.6">R1.375</text>
<text x="8.9" y="490.5">A</text>
<text x="852.2" y="490.5">A</text>
<text x="742.9" y="532.6">2 : 1</text>
<text x="812.4" y="532.6">1</text>
<text x="823" y="532.6">1</text>
<text x="52.8" y="537.5">8</text>
<text x="160.8" y="537.5">7</text>
<text x="268.7" y="537.5">6</text>
<text x="376.7" y="537.5">5</text>
<text x="484.6" y="537.5">4</text>
<text x="592.6" y="537.5">3</text>
<text x="700.5" y="537.5">2</text>
<text x="808.5" y="537.5">1</text>
</g>
<g font-size="4">
<text x="107.8" y="166.3">⌀.1</text>
<text x="204" y="396.9">⌀.098</text>
<text x="206.8" y="403.9">⌀.197</text>
<text x="209.4" y="410.5">⌀.375</text>
</g>
<g font-size="3.5">
<text x="654.8" y="473.2">DRAWN</text>
<text x="654.8" y="482.8">CHECKED</text>
<text x="724.7" y="488.9">TITLE</text>
<text x="654.8" y="492.3">QA</text>
<text x="654.8" y="501.8">MFG</text>
<text x="654.8" y="511.4">APPROVED</text>
<text x="726.7" y="517.7">SIZE</text>
<text x="762.8" y="517.7">DWG NO</text>
<text x="841.4" y="517.7">REV</text>
<text x="724.7" y="530.4">SCALE</text>
<text x="800.9" y="532.6">SHEET</text>
<text x="817.4" y="532.6">OF</text>
</g>
</svg>
